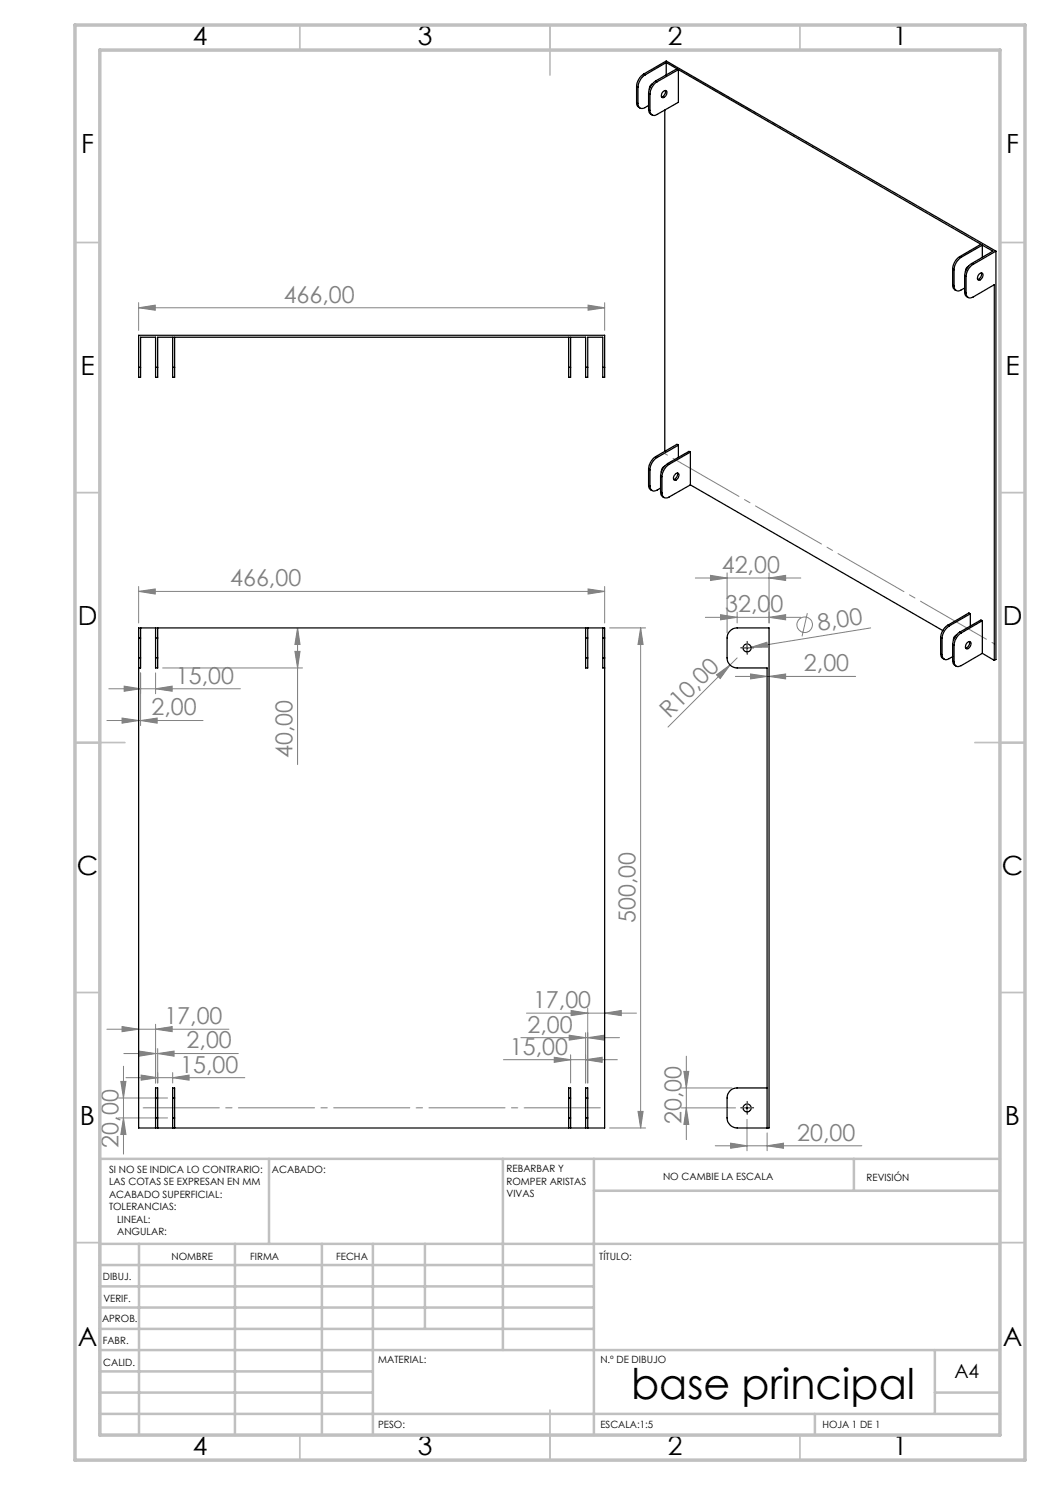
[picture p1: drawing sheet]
<svg xmlns="http://www.w3.org/2000/svg" width="210mm" height="297mm" viewBox="0 0 210 297" stroke-linecap="round" stroke-linejoin="round" font-family="sans-serif">
<g fill="none" stroke="#808080" stroke-width=".2">
<path d="M27.7 61.6l3.3-.6v1.1zM27.7 60.5v5.6M27.7 61.6h93.2M117.6 61l3.3 .6-3.3 .5zM120.9 60.5v5.6M27.7 118.3l3.3-.5v1zM27.7 117.3v7.3M27.7 118.3h93.2M117.6 117.8l3.3 .5-3.3 .5zM120.9 117.3v7.3M139.1 115.6h21.1M142.1 115.1l3.3 .5-3.3 .5z"/>
<path d="M145.4 114.6v12M153.8 115.6l3.3-.5v1zM153.8 114.6v10M21.8 137.8h26.3M24.8 137.2l3.3 .6-3.3 .5zM28.1 134.6v10.5M31.1 137.8l3.3-.6v1.1zM31.1 134.6v4.1M32.5 133.6h28M59 130.3h1l-.5 3.3zM59.5 125.6l.5 3.3h-1zM59.5 125.6v27.3"/>
<path d="M121.9 125.6h7.2M128.1 125.6v100M128.1 125.6l.5 3.3h-1zM141.1 123.5h19.1M143.3 135l2.7-2-2 2.7zM144.1 122.9l3.3 .6-3.3 .5zM147.1 135.3h24M147.4 131.6l-13.8 13.8M147.4 122.4v2.2M150.1 134.8l3.3 .5-3.3 .5zM150.2 129.5l3.2-1.1 .2 1zM150.2 129.5l-1.6 .2"/>
<path d="M153.8 123.5l3.3-.6v1.1zM153.8 135.3l3.3-.5v1zM161.5 122.6l-1.1 4.7M174.1 125.6l-23.9 3.9M21.4 144.1h19.2M24.4 143.6l3.3 .5-3.3 .5zM28.1 144.1l3.3-.5v1zM21.4 205.8h24.4M23.7 219.6h9.8M24.2 216.3h1l-.5 3.3zM24.4 205.3l3.3 .5-3.3 .5zM24.7 213.3v17.5"/>
<path d="M24.8 210.7h22.9M25.2 215.5h23.8M27.8 210.2l3.3 .5-3.3 .5zM28.2 215l3.3 .5-3.3 .5zM31.1 204.9v11.7M31.1 205.8l3.3-.5v1zM31.5 210.7l3.3-.5v1zM31.5 209.7v6.9M34.5 215.5l3.3-.5v1zM34.5 214.5v2.1M100.7 211.9h22.8M104.2 207.5h19.7"/>
<path d="M105.3 202.6h22M110.8 211.5l3.3 .4-3.3 .6zM113.8 207l3.3 .5-3.3 .5zM114.1 211v5.6M114.2 202.1l3.3 .5-3.3 .5zM117.1 211.9l3.3-.4v1zM117.1 206.5v10.1M117.5 201.6v15M117.5 207.5l3.3-.5v1zM120.9 202.6l3.3-.5v1zM136.3 217.6h10.1M136.8 214.3h1l-.5 3.3z"/>
<path d="M137.3 211.2v16.7M23.7 223.6h9.8M24.7 223.6l.5 3.3h-1zM121.9 225.6h7.2M127.6 222.3h1l-.5 3.3zM136.3 221.6h10.8M137.3 221.6l.5 3.3h-1zM143.1 229.2h29.3M146.1 228.6l3.3 .6-3.3 .5zM149.4 223.9v6.2M153.4 229.2l3.3-.6v1.1zM153.4 226.6v3.5"/>
<circle cx="160.9" cy="125" r="1.56"/>
</g>
<path d="M148.4 129.6h-.3M149.4 128.6v-.3M149.4 130.6v.3M150.4 129.6h.3M148.4 221.6h-.3M149.4 220.6v-.3M149.4 222.6v.3M150.4 221.6h.3" fill="none" stroke="#000" stroke-width=".2" stroke-dasharray="15.2 1.3 1.3 1.3"/>
<path d="M148.9 129.6h1M149.4 129.1v1M148.9 221.6h1M149.4 221.1v1" fill="none" stroke="#000" stroke-width=".2"/>
<g fill="none" stroke="#c0c0c0" stroke-width=".35">
<path d="M60 5v5M110 5v10M160 5v5M15 48.5h5M200 48.5h5M15 98.5h5M200 98.5h5M15 148.5h10M195 148.5h10M15 198.5h5M200 198.5h5M15 248.5h5"/>
<path d="M200 248.5h5M60 287v5M110 282v10M160 287v5"/>
</g>
<g fill="none" stroke="#c0c0c0" stroke-width=".5">
<path d="M53.8 231.8v17M100.6 231.8v38.2M118.8 231.8v55.2M118.8 238.2h81.2M170.8 231.8v6.4M200 231.8h-180v55.2M20 248.8h180M20 257.3h98.8M20 253h98.8M27.8 248.8v38.2M47 248.8v38.2M64.4 248.8v38.2"/>
<path d="M74.6 248.8v38.2M85 248.8v17M20 265.8h98.8M20 261.5h98.8M20 278.5h54.6M20 274.3h54.6M20 270h180M187 278.5h13M187 270v12.8M20 282.8h180M163 282.8v4.2"/>
</g>
<path d="M15 5h190v287h-190zM20 10h180v277h-180z" fill="none" stroke="#c0c0c0" stroke-width=".7"/>
<path d="M27.7 221.6h93.2" fill="none" stroke="#808080" stroke-width=".2" stroke-dasharray="15.2 1.3 1.3 1.3" stroke-dashoffset="-.9"/>
<path d="M133 90.7l65.9 38.1" fill="none" stroke="#808080" stroke-width=".2" stroke-dasharray="15.2 1.3 1.3 1.3" stroke-dashoffset="-1.9"/>
<g fill="#808080">
<path d="M150.2 129.5l3.2-1.1 .2 1z"/>
<path d="M143.3 135l2.7-2-2 2.7z"/>
<path d="M117.6 117.8l3.3 .5-3.3 .5zM27.7 118.3l3.3-.5v1zM28.1 144.1l3.3-.5v1zM24.4 143.6l3.3 .5-3.3 .5zM117.1 211.9l3.3-.4v1zM110.8 211.5l3.3 .4-3.3 .6zM153.8 115.6l3.3-.5v1zM142.1 115.1l3.3 .5-3.3 .5zM117.6 61l3.3 .6-3.3 .5zM27.7 61.6l3.3-.6v1.1z"/>
<path d="M24.8 137.2l3.3 .6-3.3 .5zM31.1 137.8l3.3-.6v1.1zM27.8 210.2l3.3 .5-3.3 .5zM31.5 210.7l3.3-.5v1zM28.2 215l3.3 .5-3.3 .5zM34.5 215.5l3.3-.5v1zM113.8 207l3.3 .5-3.3 .5zM117.5 207.5l3.3-.5v1zM144.1 122.9l3.3 .6-3.3 .5zM153.8 123.5l3.3-.6v1.1z"/>
<path d="M146.1 228.6l3.3 .6-3.3 .5zM153.4 229.2l3.3-.6v1.1z"/>
<path d="M24.4 205.3l3.3 .5-3.3 .5zM31.1 205.8l3.3-.5v1zM114.2 202.1l3.3 .5-3.3 .5zM120.9 202.6l3.3-.5v1z"/>
<path d="M137.3 221.6l.5 3.3h-1zM136.8 214.3h1l-.5 3.3z"/>
<path d="M127.6 222.3h1l-.5 3.3zM128.1 125.6l.5 3.3h-1z"/>
<path d="M59 130.3h1l-.5 3.3zM59.5 125.6l.5 3.3h-1z"/>
<path d="M24.2 216.3h1l-.5 3.3zM24.7 223.6l.5 3.3h-1z"/>
<path d="M150.1 134.8l3.3 .5-3.3 .5zM153.8 135.3l3.3-.5v1z"/>
</g>
<g fill="none" stroke="#000" stroke-width=".25">
<path d="M127.3 17.3l.3 .1M127.3 17.3v3.2M127.6 17.4v3.3M128.7 14.8a3.2 3.2 0 0 0-1.4 2.5M128.7 14.8l.3 .2M128.7 14.8l4.5-2.6 66 38M129 15a3.2 3.2 0 0 0-1.4 2.4M129.7 18.7l.3 .1M129.7 18.7v3.2M130 18.8v3.3M130.5 16.8l-.5 .4-.1 .6M131.1 16.2a3.2 3.2 0 0 0-1.4 2.5"/>
<path d="M131.1 16.2l.3 .2M131.4 16.4a3.2 3.2 0 0 0-1.4 2.4M132.6 18.4a.44 .44 0 0 1 .6-.3 .44 .44 0 0 1 .1 .7 .67 .67 0 0 1-.3 .6 .67 .67 0 0 1-.7 0v-.6zM133.1 18.1a1.13 1.13 0 0 1-.8 1.3M133.2 12.5l2.2 1.3-4.3 2.4M133.2 12.5l-4.2 2.5M133.2 12.5v2.5M135.7 13.9v6.6l-4.3 2.4a.86 .86 0 0 1-1 .1 .86 .86 0 0 1-.4-.9M135.7 13.9l60.5 35-4.3 2.4M135.7 13.9l-4.3 2.5M127.3 20.5l.1 .6 .6 .5M127.3 20.5l.3 .2"/>
<path d="M127.6 20.7a.86 .86 0 0 0 .4 .9 .86 .86 0 0 0 1-.1l.7-.4M129.7 21.9l.1 .6 .6 .5M129.7 21.9l.3 .2M133 22v68.3M190.5 57l.1 .6 .6 .5M190.5 53.8l.3 .1M190.5 57l.3 .2M190.5 53.8v3.2M190.8 57.2a.86 .86 0 0 0 .4 .9 .86 .86 0 0 0 1-.1l.7-.4M190.8 53.9v3.3M191.9 51.3a3.2 3.2 0 0 0-1.4 2.5M191.9 51.3l.3 .2"/>
<path d="M192.2 51.5a3.2 3.2 0 0 0-1.4 2.4M192.9 58.4l.1 .6 .6 .5M192.9 55.1l.3 .2M192.9 58.4l.3 .2M192.9 55.1v3.3M193.2 58.6a.86 .86 0 0 0 .4 .9 .86 .86 0 0 0 1-.1l4.3-2.5v75.2M193.2 55.3v3.3M193.7 53.2l-.4 .5-.2 .6M194.3 52.7a3.2 3.2 0 0 0-1.4 2.4M194.3 52.7l.3 .2M194.6 52.9a3.1 3.1 0 0 0-1.4 2.4M195.8 54.9a.44 .44 0 0 1 .6-.3 .44 .44 0 0 1 .2 .6l-.4 .6a.44 .44 0 0 1-.6 .1 .44 .44 0 0 1-.1-.6z"/>
<path d="M196.3 54.6a1.09 1.09 0 0 1-.8 1.3M196.5 49l2.1 1.2-4.3 2.5M196.5 49l-4.3 2.5M196.5 49v2.5M199.2 50.2l-4.6 2.7M199.2 50.2v81.7l-.3 .2M27.7 73.4v2.1h.4v-2.1M27.7 73.4v-6.3h93.2v6.3M27.7 73.4h.4M28.1 73.4v-6h3v6M31.1 73.4v2.1h.4v-2.1M31.1 73.4h.4"/>
<path d="M31.5 73.4v-6h85.6v6M34.5 73.4v2.1h.4v-2.1M34.5 67.4v6M34.5 73.4h.4M34.9 67.4v6M113.7 73.4v2.1h.4v-2.1M113.7 67.4v6M113.7 73.4h.4M114.1 67.4v6M117.1 73.4v2.1h.4v-2.1M117.1 73.4h.4M117.5 73.4v-6h3v6"/>
<path d="M120.5 73.4v2.1h.4v-2.1M120.5 73.4h.4M129.7 97l.1 .4a.9 .9 0 0 0 .6 .7M129.7 93.8v3.2M129.7 93.8l.3 .1M129.7 97l.3 .2M130 97.2a.88 .88 0 0 0 .4 .9 .88 .88 0 0 0 1-.1l.7-.4M130 93.9v3.3M131.1 91.3a3.2 3.2 0 0 0-1.4 2.5M131.1 91.3l.3 .2M131.4 91.5a3.1 3.1 0 0 0-1.4 2.4M132.1 98.4l.1 .6 .6 .5"/>
<path d="M132.1 95.2l.3 .1M132.1 98.4l.3 .2M132.1 95.2v3.2M132.4 95.3v3.3M132.9 93.2l-.5 .5-.1 .7M133.5 92.7a3.2 3.2 0 0 0-1.4 2.5M133.5 92.7l.3 .2M133.8 92.9a3.2 3.2 0 0 0-1.4 2.4M135.1 94.7l.2-.1a.33 .33 0 0 1 .4 .1 .33 .33 0 0 1 .1 .3 .92 .92 0 0 1-1 1l-.1-.5zM135.5 94.6a1.08 1.08 0 0 1-.8 1.3M135.7 89v2.5M135.7 89l-.3-.1-4.3 2.4"/>
<path d="M135.7 89l-4.3 2.5M138.1 97l-4.3 2.4a.86 .86 0 0 1-1 .1 .86 .86 0 0 1-.4-.9M138.1 97l50.5 29.1M138.1 90.4v6.6M138.1 90.4l-.3-.1-4.3 2.4M138.1 90.4l-4.3 2.5M27.7 131.6v2M27.7 127.6v-2h93.2v2M27.7 131.6h.4M27.7 127.6h.4M27.7 133.6v92h93.2v-92M27.7 127.6v4"/>
<path d="M28.1 131.6v2h-.4M28.1 125.6v2M28.1 127.6v4M31.1 125.6v2M31.1 131.6v2h.4v-2M31.1 131.6h.4M31.1 127.6h.4M31.1 127.6v4M31.5 125.6v2M31.5 127.6v4M117.1 125.6v2M117.1 131.6v2h.4v-2"/>
<path d="M117.1 131.6h.4M117.1 127.6h.4M117.1 127.6v4M117.5 125.6v2M117.5 127.6v4M120.5 131.6v2h.4M120.5 125.6v2M120.5 131.6h.4M120.5 127.6h.4M120.5 127.6v4M120.9 131.6v2M120.9 127.6v4"/>
<path d="M188.1 130.8l.1 .3a.89 .89 0 0 0 .6 .7M188.1 127.5l.3 .2M188.1 130.8l.3 .1M188.1 127.5v3.3M188.4 130.9a.86 .86 0 0 0 .4 .9 .86 .86 0 0 0 1-.1l.7-.4M188.4 127.7v3.2M189.5 125.1a3.2 3.2 0 0 0-1.4 2.4M189.5 125.1l.3 .1M189.8 125.2a3.2 3.2 0 0 0-1.4 2.5M190.5 132.1l.1 .6 .6 .5M190.5 128.9v3.2M190.5 128.9l.3 .1"/>
<path d="M190.5 132.1l.3 .2M190.8 129v3.3M190.9 127.4l.1 .1M191.3 127l-.4 .4-.2 .7M191.9 126.4a3.2 3.2 0 0 0-1.4 2.5M191.9 126.4l.3 .2M192.2 126.6a3.2 3.2 0 0 0-1.4 2.4M193.4 128.6a.44 .44 0 0 1 .6-.3 .44 .44 0 0 1 .2 .7l-.4 .6a.44 .44 0 0 1-.6 .1 .44 .44 0 0 1-.1-.7zM193.9 128.3a1.09 1.09 0 0 1-.8 1.3M194.1 122.8v2.4M194.1 122.8l-.3-.2-4.3 2.5M194.1 122.8l-4.3 2.4"/>
<path d="M196.5 130.7l-4.3 2.4a.86 .86 0 0 1-1 .1 .86 .86 0 0 1-.4-.9M196.5 124.1v6.6M196.5 130.7l2.4 1.4M196.5 124.1l-.3-.1-4.3 2.4M196.5 124.1l-4.3 2.5M31.1 219.6v-2h.4v2M31.1 219.6h.4M31.1 219.6v4M31.5 219.6v4M34.5 219.6v-2h.4v2M34.5 219.6h.4M34.5 219.6v4"/>
<path d="M34.9 219.6v4M113.7 219.6v-2h.4v2M113.7 219.6h.4M113.7 219.6v4M114.1 219.6v4M117.1 219.6v-2h.4v2M117.1 219.6h.4M117.1 219.6v4M117.5 219.6v4M153.4 217.6h-6a1.99 1.99 0 0 0-2 2v4a2.05 2.05 0 0 0 2 2h6.4v-100h-6.4a2.05 2.05 0 0 0-2 2v4a2.05 2.05 0 0 0 2 2h6v92M31.1 223.6v2M31.1 223.6h.4"/>
<path d="M31.5 223.6v2M34.5 223.6v2M34.5 223.6h.4M34.9 223.6v2M113.7 223.6v2M113.7 223.6h.4M114.1 223.6v2M117.1 223.6v2M117.1 223.6h.4M117.5 223.6v2"/>
<circle cx="149.4" cy="129.6" r=".8"/>
<circle cx="149.4" cy="221.6" r=".8"/>
</g>
<text font-size="8.5" x="126.2" y="279.7">base principal</text>
<g font-size="5.3">
<text x="38.5" y="8.9">4</text>
<text x="83.5" y="8.9">3</text>
<text x="133.6" y="8.9">2</text>
<text x="178.6" y="8.9">1</text>
<text x="16.2" y="30.7">F</text>
<text x="201.2" y="30.7">F</text>
<text x="16.1" y="74.9">E</text>
<text x="201.1" y="74.9">E</text>
<text x="15.5" y="124.9">D</text>
<text x="200.5" y="124.9">D</text>
<text x="15.4" y="174.9">C</text>
<text x="200.4" y="174.9">C</text>
<text x="16" y="224.9">B</text>
<text x="201" y="224.9">B</text>
<text x="15.5" y="269.2">A</text>
<text x="200.5" y="269.2">A</text>
<text x="38.5" y="290.9">4</text>
<text x="83.5" y="290.9">3</text>
<text x="133.6" y="290.9">2</text>
<text x="178.6" y="290.9">1</text>
</g>
<g font-size="4.7" fill="#808080">
<text x="56.7" y="60.5">466,00</text>
<text x="46" y="117.3">466,00</text>
<text x="144.4" y="114.6">42,00</text>
<text x="145" y="122.4">32,00</text>
<text x="163.8" y="126.2" transform="rotate(-9 163.8 126.2)">8,00</text>
<text x="35.2" y="136.7">15,00</text>
<text x="160.8" y="134.3">2,00</text>
<text x="30.3" y="143.1">2,00</text>
<text x="133.9" y="143.8" transform="rotate(-45 133.9 143.8)">R10,00</text>
<text x="58.5" y="151.6" transform="rotate(-90 58.5 151.6)">40,00</text>
<text x="127.1" y="184.6" transform="rotate(-90 127.1 184.6)">500,00</text>
<text x="106.6" y="201.6">17,00</text>
<text x="32.9" y="204.8">17,00</text>
<text x="37.3" y="209.7">2,00</text>
<text x="105.5" y="206.5">2,00</text>
<text x="36" y="214.5">15,00</text>
<text x="102" y="210.9">15,00</text>
<text x="136.3" y="224.8" transform="rotate(-90 136.3 224.8)">20,00</text>
<text x="23.7" y="229.5" transform="rotate(-90 23.7 229.5)">20,00</text>
<text x="159.4" y="228.1">20,00</text>
</g>
<text font-size="3.9" x="190.9" y="275.5">A4</text>
<g font-size="2">
<text x="21.8" y="234.6">SI NO SE INDICA LO CONTRARIO:</text>
<text x="21.8" y="237.1">LAS COTAS SE EXPRESAN EN MM</text>
<text x="21.8" y="239.6">ACABADO SUPERFICIAL:</text>
<text x="54.4" y="234.6">ACABADO:</text>
<text x="101.3" y="234.5">REBARBAR Y</text>
<text x="101.3" y="237">ROMPER ARISTAS</text>
<text x="101.3" y="239.5">VIVAS</text>
<text x="132.6" y="236">NO CAMBIE LA ESCALA</text>
<text x="173.3" y="236.2">REVISIÓN</text>
<text x="21.8" y="242.1">TOLERANCIAS:</text>
<text x="23.4" y="244.6">LINEAL:</text>
<text x="23.4" y="247.1">ANGULAR:</text>
<text x="34.3" y="252">NOMBRE</text>
<text x="50" y="251.9">FIRMA</text>
<text x="67.2" y="251.9">FECHA</text>
<text x="119.9" y="251.9">TÍTULO:</text>
<text x="20.6" y="256.1">DIBUJ.</text>
<text x="20.7" y="260.3">VERIF.</text>
<text x="20.4" y="264.4">APROB.</text>
<text x="20.5" y="268.8">FABR.</text>
<text x="20.7" y="273.1">CALID.</text>
<text x="75.6" y="272.5">MATERIAL:</text>
<text x="120.1" y="272.5">N.º DE DIBUJO</text>
<text x="75.6" y="285.5">PESO:</text>
<text x="120.1" y="285.6">ESCALA:1:5</text>
<text x="164.5" y="285.6">HOJA 1 DE 1</text>
</g>
</svg>
